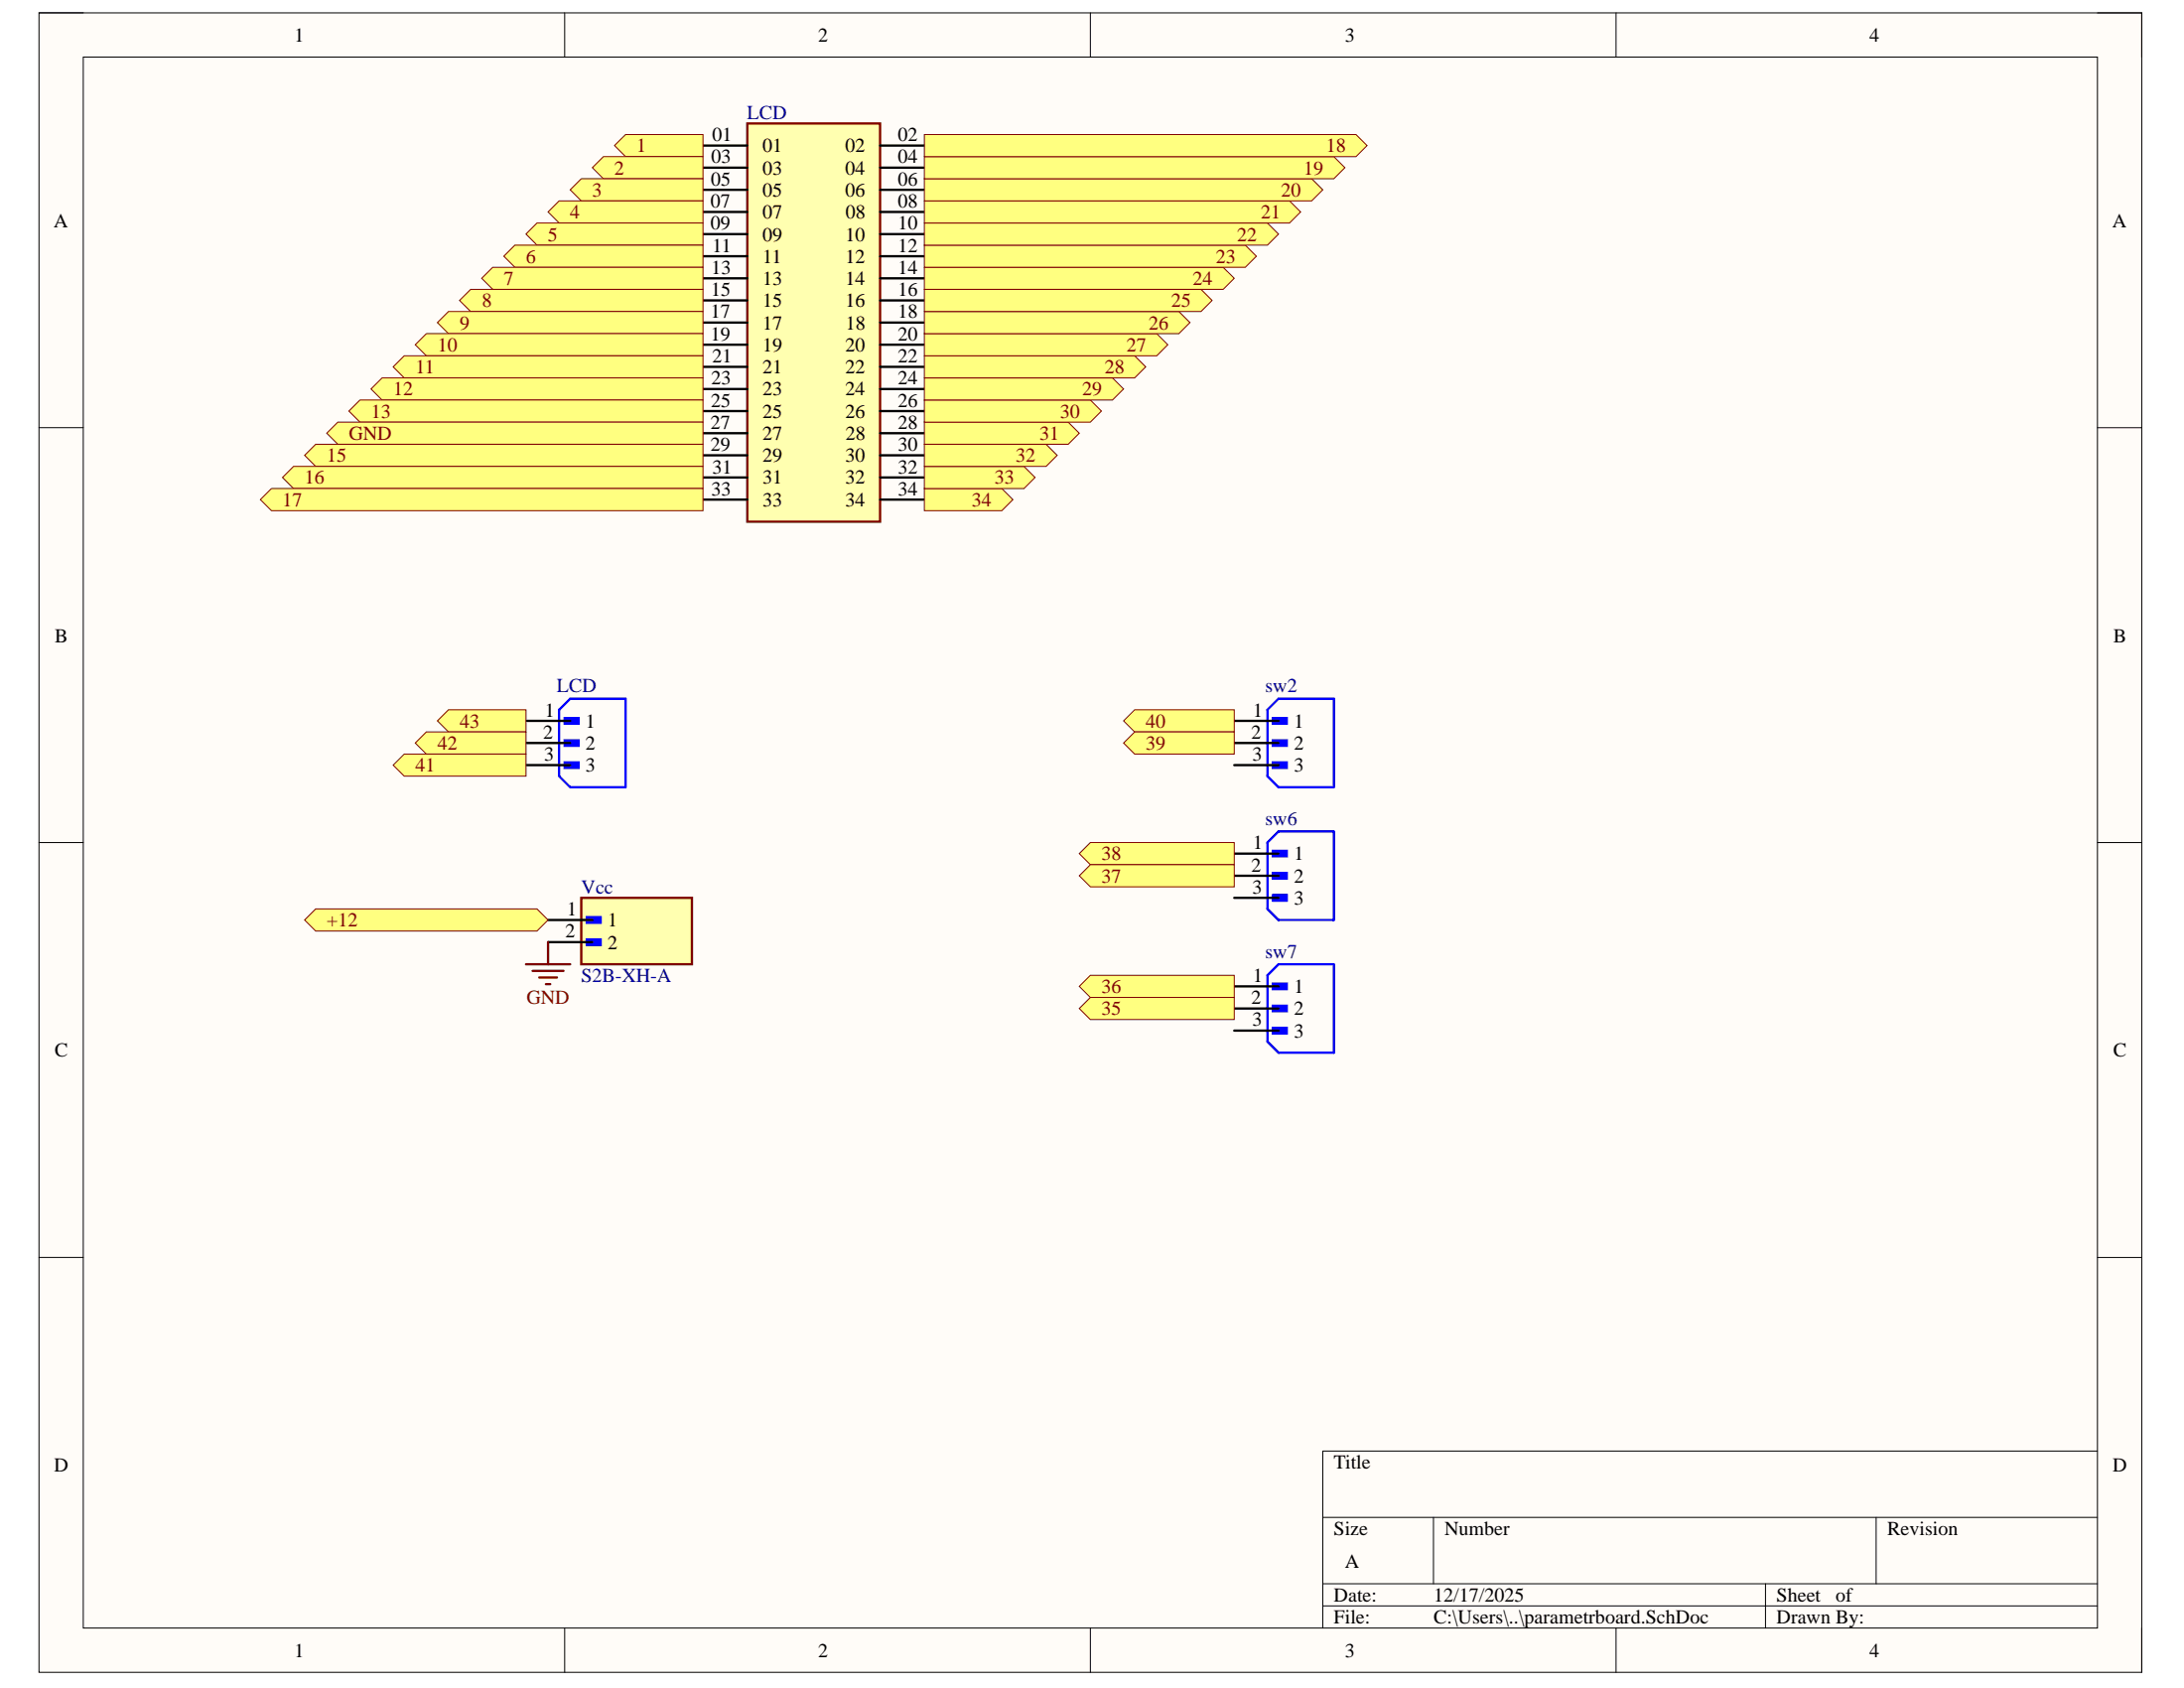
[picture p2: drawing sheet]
<svg xmlns="http://www.w3.org/2000/svg" width="279mm" height="216mm" viewBox="0 0 279 216" stroke-linecap="round" stroke-linejoin="round" font-family="sans-serif">
<path d="M5 1.6h269v212.3h-269z" fill-rule="evenodd" fill="#fffcf8"/>
<path d="M5 1.6h269v212.3h-269z" fill="none" stroke="#000" stroke-width=".13"/>
<path d="M10.7 7.3h257.6v200.9h-257.6z" fill-rule="evenodd" fill="#fffcf8"/>
<g fill="none" stroke="#000" stroke-width=".13">
<path d="M5 1.6h5.7M10.7 7.3h257.6v200.9h-257.6zM72.2 1.6v5.7M139.5 1.6v5.7M206.7 1.6v5.7M268.3 1.6h5.7v5.7M5 54.7h5.7M268.3 54.7h5.7M5 107.8h5.7M268.3 107.8h5.7M5 160.8h5.7M268.3 160.8h5.7"/>
<path d="M169.2 194.1h99.1M183.4 194.1v8.5M240 194.1v8.5M268.3 185.6h-99.1v22.6M72.2 208.2v5.7M139.5 208.2v5.7M169.2 202.6h99.1M169.2 205.4h99.1M206.7 208.2v5.7M225.9 202.6v5.6M274 208.2v5.7"/>
</g>
<path d="M95.6 15.8h17v50.9h-17z" fill-rule="evenodd" fill="#ffffb0"/>
<path d="M95.6 15.8h17v50.9h-17z" fill="none" stroke="#800000" stroke-width=".3"/>
<g fill="none" stroke="#000" stroke-width=".3">
<path d="M89.9 18.6h5.7M112.6 18.6h5.7M89.9 21.4h5.7M89.9 24.3h5.7M89.9 27.1h5.7M89.9 29.9h5.7M89.9 32.8h5.7M89.9 35.6h5.7M89.9 38.4h5.7M112.6 21.4h5.7M112.6 24.3h5.7M112.6 27.1h5.7"/>
<path d="M112.6 29.9h5.7M112.6 32.8h5.7M112.6 35.6h5.7M112.6 38.4h5.7M89.9 41.3h5.7M89.9 44.1h5.7M89.9 46.9h5.7M89.9 49.8h5.7M89.9 52.6h5.7M89.9 55.4h5.7M89.9 58.2h5.7M112.6 41.3h5.7"/>
<path d="M112.6 44.1h5.7M112.6 46.9h5.7M112.6 49.8h5.7M112.6 52.6h5.7M112.6 55.4h5.7M112.6 58.2h5.7M89.9 61.1h5.7M89.9 63.9h5.7M112.6 61.1h5.7M112.6 63.9h5.7"/>
</g>
<path d="M162.9 91.8h1.7v.8h-1.7z" fill-rule="evenodd" fill="#00f"/>
<path d="M162.9 91.8h1.7v.8h-1.7z" fill="none" stroke="#00f" stroke-width=".3"/>
<path d="M162.9 94.7h1.7v.7h-1.7z" fill-rule="evenodd" fill="#00f"/>
<path d="M162.9 94.7h1.7v.7h-1.7z" fill="none" stroke="#00f" stroke-width=".3"/>
<path d="M162.9 97.5h1.7v.7h-1.7z" fill-rule="evenodd" fill="#00f"/>
<path d="M162.1 90.8l1.5-1.4h7v11.3h-7l-1.5-1.4zM162.9 97.5h1.7v.7h-1.7z" fill="none" stroke="#00f" stroke-width=".3"/>
<path d="M157.9 92.2h5.7M157.9 95h5.7M157.9 97.9h5.7" fill="none" stroke="#000" stroke-width=".3"/>
<path d="M162.9 108.8h1.7v.7h-1.7z" fill-rule="evenodd" fill="#00f"/>
<path d="M162.9 108.8h1.7v.7h-1.7z" fill="none" stroke="#00f" stroke-width=".3"/>
<path d="M162.9 111.7h1.7v.7h-1.7z" fill-rule="evenodd" fill="#00f"/>
<path d="M162.9 111.7h1.7v.7h-1.7z" fill="none" stroke="#00f" stroke-width=".3"/>
<path d="M162.9 114.5h1.7v.7h-1.7z" fill-rule="evenodd" fill="#00f"/>
<path d="M162.1 107.8l1.5-1.4h7v11.3h-7l-1.5-1.4zM162.9 114.5h1.7v.7h-1.7z" fill="none" stroke="#00f" stroke-width=".3"/>
<path d="M157.9 109.2h5.7M157.9 112h5.7M157.9 114.8h5.7" fill="none" stroke="#000" stroke-width=".3"/>
<path d="M162.9 125.8h1.7v.7h-1.7z" fill-rule="evenodd" fill="#00f"/>
<path d="M162.9 125.8h1.7v.7h-1.7z" fill="none" stroke="#00f" stroke-width=".3"/>
<path d="M162.9 128.6h1.7v.7h-1.7z" fill-rule="evenodd" fill="#00f"/>
<path d="M162.9 128.6h1.7v.7h-1.7z" fill="none" stroke="#00f" stroke-width=".3"/>
<path d="M162.9 131.5h1.7v.7h-1.7z" fill-rule="evenodd" fill="#00f"/>
<path d="M162.1 124.7l1.5-1.4h7v11.3h-7l-1.5-1.4zM162.9 131.5h1.7v.7h-1.7z" fill="none" stroke="#00f" stroke-width=".3"/>
<path d="M157.9 126.2h5.7M157.9 129h5.7M157.9 131.8h5.7" fill="none" stroke="#000" stroke-width=".3"/>
<path d="M143.7 92.2l1.5-1.4h12.7v2.8h-12.7z" fill-rule="evenodd" fill="#ffff80"/>
<path d="M143.7 92.2l1.5-1.4h12.7v2.8h-12.7z" fill="none" stroke="#800000" stroke-width=".13"/>
<path d="M143.7 95l1.5-1.4h12.7v2.8h-12.7z" fill-rule="evenodd" fill="#ffff80"/>
<path d="M143.7 95l1.5-1.4h12.7v2.8h-12.7z" fill="none" stroke="#800000" stroke-width=".13"/>
<path d="M138.1 109.2l1.4-1.4h18.4v2.8h-18.4z" fill-rule="evenodd" fill="#ffff80"/>
<path d="M138.1 109.2l1.4-1.4h18.4v2.8h-18.4z" fill="none" stroke="#800000" stroke-width=".13"/>
<path d="M138.1 112l1.4-1.4h18.4v2.8h-18.4z" fill-rule="evenodd" fill="#ffff80"/>
<path d="M138.1 112l1.4-1.4h18.4v2.8h-18.4z" fill="none" stroke="#800000" stroke-width=".13"/>
<path d="M138.1 126.2l1.4-1.5h18.4v2.9h-18.4z" fill-rule="evenodd" fill="#ffff80"/>
<path d="M138.1 126.2l1.4-1.5h18.4v2.9h-18.4z" fill="none" stroke="#800000" stroke-width=".13"/>
<path d="M138.1 129l1.4-1.4h18.4v2.8h-18.4z" fill-rule="evenodd" fill="#ffff80"/>
<path d="M138.1 129l1.4-1.4h18.4v2.8h-18.4z" fill="none" stroke="#800000" stroke-width=".13"/>
<path d="M78.6 18.6l1.4-1.4h9.9v2.8h-9.9z" fill-rule="evenodd" fill="#ffff80"/>
<path d="M78.6 18.6l1.4-1.4h9.9v2.8h-9.9z" fill="none" stroke="#800000" stroke-width=".13"/>
<path d="M75.8 21.4l1.4-1.4h12.7v2.9h-12.7z" fill-rule="evenodd" fill="#ffff80"/>
<path d="M75.8 21.4l1.4-1.4h12.7v2.9h-12.7z" fill="none" stroke="#800000" stroke-width=".13"/>
<path d="M72.9 24.3l1.5-1.4h15.5v2.8h-15.5z" fill-rule="evenodd" fill="#ffff80"/>
<path d="M72.9 24.3l1.5-1.4h15.5v2.8h-15.5z" fill="none" stroke="#800000" stroke-width=".13"/>
<path d="M70.1 27.1l1.4-1.4h18.4v2.8h-18.4z" fill-rule="evenodd" fill="#ffff80"/>
<path d="M70.1 27.1l1.4-1.4h18.4v2.8h-18.4z" fill="none" stroke="#800000" stroke-width=".13"/>
<path d="M68.7 28.5h21.2v2.9h-21.2l-1.4-1.5z" fill-rule="evenodd" fill="#ffff80"/>
<path d="M68.7 28.5h21.2v2.9h-21.2l-1.4-1.5z" fill="none" stroke="#800000" stroke-width=".13"/>
<path d="M64.5 32.8l1.4-1.4h24v2.8h-24z" fill-rule="evenodd" fill="#ffff80"/>
<path d="M64.5 32.8l1.4-1.4h24v2.8h-24z" fill="none" stroke="#800000" stroke-width=".13"/>
<path d="M61.6 35.6l1.4-1.4h26.9v2.8h-26.9z" fill-rule="evenodd" fill="#ffff80"/>
<path d="M61.6 35.6l1.4-1.4h26.9v2.8h-26.9z" fill="none" stroke="#800000" stroke-width=".13"/>
<path d="M58.8 38.4l1.4-1.4h29.7v2.8h-29.7z" fill-rule="evenodd" fill="#ffff80"/>
<path d="M58.8 38.4l1.4-1.4h29.7v2.8h-29.7z" fill="none" stroke="#800000" stroke-width=".13"/>
<path d="M56 41.3l1.4-1.5h32.5v2.9h-32.5z" fill-rule="evenodd" fill="#ffff80"/>
<path d="M56 41.3l1.4-1.5h32.5v2.9h-32.5z" fill="none" stroke="#800000" stroke-width=".13"/>
<path d="M53.1 44.1l1.4-1.4h35.4v2.8h-35.4z" fill-rule="evenodd" fill="#ffff80"/>
<path d="M53.1 44.1l1.4-1.4h35.4v2.8h-35.4z" fill="none" stroke="#800000" stroke-width=".13"/>
<path d="M50.3 46.9l1.4-1.4h38.2v2.8h-38.2z" fill-rule="evenodd" fill="#ffff80"/>
<path d="M50.3 46.9l1.4-1.4h38.2v2.8h-38.2z" fill="none" stroke="#800000" stroke-width=".13"/>
<path d="M47.5 49.8l1.4-1.5h41v2.9h-41z" fill-rule="evenodd" fill="#ffff80"/>
<path d="M47.5 49.8l1.4-1.5h41v2.9h-41z" fill="none" stroke="#800000" stroke-width=".13"/>
<path d="M44.6 52.6l1.4-1.4h43.9v2.8h-43.9z" fill-rule="evenodd" fill="#ffff80"/>
<path d="M44.6 52.6l1.4-1.4h43.9v2.8h-43.9z" fill="none" stroke="#800000" stroke-width=".13"/>
<path d="M41.8 55.4l1.4-1.4h46.7v2.8h-46.7z" fill-rule="evenodd" fill="#ffff80"/>
<path d="M41.8 55.4l1.4-1.4h46.7v2.8h-46.7z" fill="none" stroke="#800000" stroke-width=".13"/>
<path d="M39 58.2l1.4-1.4h49.5v2.9h-49.5z" fill-rule="evenodd" fill="#ffff80"/>
<path d="M39 58.2l1.4-1.4h49.5v2.9h-49.5z" fill="none" stroke="#800000" stroke-width=".13"/>
<path d="M37.6 59.7h52.3v2.8h-52.3l-1.5-1.4z" fill-rule="evenodd" fill="#ffff80"/>
<path d="M37.6 59.7h52.3v2.8h-52.3l-1.5-1.4z" fill="none" stroke="#800000" stroke-width=".13"/>
<path d="M33.3 63.9l1.4-1.4h55.2v2.8h-55.2z" fill-rule="evenodd" fill="#ffff80"/>
<path d="M33.3 63.9l1.4-1.4h55.2v2.8h-55.2z" fill="none" stroke="#800000" stroke-width=".13"/>
<path d="M118.3 62.5h9.9l1.4 1.4-1.4 1.4h-9.9z" fill-rule="evenodd" fill="#ffff80"/>
<path d="M118.3 62.5h9.9l1.4 1.4-1.4 1.4h-9.9z" fill="none" stroke="#800000" stroke-width=".13"/>
<path d="M118.3 59.7h12.7l1.4 1.4-1.4 1.4h-12.7z" fill-rule="evenodd" fill="#ffff80"/>
<path d="M118.3 59.7h12.7l1.4 1.4-1.4 1.4h-12.7z" fill="none" stroke="#800000" stroke-width=".13"/>
<path d="M118.3 56.8h15.5l1.4 1.4-1.4 1.5h-15.5z" fill-rule="evenodd" fill="#ffff80"/>
<path d="M118.3 56.8h15.5l1.4 1.4-1.4 1.5h-15.5z" fill="none" stroke="#800000" stroke-width=".13"/>
<path d="M118.3 54h18.4l1.4 1.4-1.4 1.4h-18.4z" fill-rule="evenodd" fill="#ffff80"/>
<path d="M118.3 54h18.4l1.4 1.4-1.4 1.4h-18.4z" fill="none" stroke="#800000" stroke-width=".13"/>
<path d="M118.3 51.2h21.2l1.4 1.4-1.4 1.4h-21.2z" fill-rule="evenodd" fill="#ffff80"/>
<path d="M118.3 51.2h21.2l1.4 1.4-1.4 1.4h-21.2z" fill="none" stroke="#800000" stroke-width=".13"/>
<path d="M118.3 48.3h24l1.4 1.5-1.4 1.4h-24z" fill-rule="evenodd" fill="#ffff80"/>
<path d="M118.3 48.3h24l1.4 1.5-1.4 1.4h-24z" fill="none" stroke="#800000" stroke-width=".13"/>
<path d="M118.3 45.5h26.9l1.4 1.4-1.4 1.4h-26.9z" fill-rule="evenodd" fill="#ffff80"/>
<path d="M118.3 45.5h26.9l1.4 1.4-1.4 1.4h-26.9z" fill="none" stroke="#800000" stroke-width=".13"/>
<path d="M118.3 42.7h29.7l1.4 1.4-1.4 1.4h-29.7z" fill-rule="evenodd" fill="#ffff80"/>
<path d="M118.3 42.7h29.7l1.4 1.4-1.4 1.4h-29.7z" fill="none" stroke="#800000" stroke-width=".13"/>
<path d="M118.3 39.8h32.5l1.4 1.5-1.4 1.4h-32.5z" fill-rule="evenodd" fill="#ffff80"/>
<path d="M118.3 39.8h32.5l1.4 1.5-1.4 1.4h-32.5z" fill="none" stroke="#800000" stroke-width=".13"/>
<path d="M118.3 37h35.3l1.5 1.4-1.5 1.4h-35.3z" fill-rule="evenodd" fill="#ffff80"/>
<path d="M118.3 37h35.3l1.5 1.4-1.5 1.4h-35.3z" fill="none" stroke="#800000" stroke-width=".13"/>
<path d="M118.3 34.2h38.2l1.4 1.4-1.4 1.4h-38.2z" fill-rule="evenodd" fill="#ffff80"/>
<path d="M118.3 34.2h38.2l1.4 1.4-1.4 1.4h-38.2z" fill="none" stroke="#800000" stroke-width=".13"/>
<path d="M118.3 31.4h41l1.4 1.4-1.4 1.4h-41z" fill-rule="evenodd" fill="#ffff80"/>
<path d="M118.3 31.4h41l1.4 1.4-1.4 1.4h-41z" fill="none" stroke="#800000" stroke-width=".13"/>
<path d="M118.3 28.5h43.8l1.5 1.4-1.5 1.5h-43.8z" fill-rule="evenodd" fill="#ffff80"/>
<path d="M118.3 28.5h43.8l1.5 1.4-1.5 1.5h-43.8z" fill="none" stroke="#800000" stroke-width=".13"/>
<path d="M118.3 25.7h46.7l1.4 1.4-1.4 1.4h-46.7z" fill-rule="evenodd" fill="#ffff80"/>
<path d="M118.3 25.7h46.7l1.4 1.4-1.4 1.4h-46.7z" fill="none" stroke="#800000" stroke-width=".13"/>
<path d="M118.3 22.9h49.5l1.4 1.4-1.4 1.4h-49.5z" fill-rule="evenodd" fill="#ffff80"/>
<path d="M118.3 22.9h49.5l1.4 1.4-1.4 1.4h-49.5z" fill="none" stroke="#800000" stroke-width=".13"/>
<path d="M118.3 20h52.3l1.5 1.4-1.5 1.5h-52.3z" fill-rule="evenodd" fill="#ffff80"/>
<path d="M118.3 20h52.3l1.5 1.4-1.5 1.5h-52.3z" fill="none" stroke="#800000" stroke-width=".13"/>
<path d="M118.3 17.2h55.2l1.4 1.4-1.4 1.4h-55.2z" fill-rule="evenodd" fill="#ffff80"/>
<path d="M118.3 17.2h55.2l1.4 1.4-1.4 1.4h-55.2z" fill="none" stroke="#800000" stroke-width=".13"/>
<path d="M72.2 91.8h1.8v.8h-1.8z" fill-rule="evenodd" fill="#00f"/>
<path d="M72.2 91.8h1.8v.8h-1.8z" fill="none" stroke="#00f" stroke-width=".3"/>
<path d="M72.2 94.7h1.8v.7h-1.8z" fill-rule="evenodd" fill="#00f"/>
<path d="M72.2 94.7h1.8v.7h-1.8z" fill="none" stroke="#00f" stroke-width=".3"/>
<path d="M72.2 97.5h1.8v.7h-1.8z" fill-rule="evenodd" fill="#00f"/>
<path d="M71.5 90.8l1.4-1.4h7.1v11.3h-7.1l-1.4-1.4zM72.2 97.5h1.8v.7h-1.8z" fill="none" stroke="#00f" stroke-width=".3"/>
<path d="M67.3 92.2h5.6M67.3 95h5.6M67.3 97.9h5.6" fill="none" stroke="#000" stroke-width=".3"/>
<path d="M56 92.2l1.4-1.4h9.9v2.8h-9.9z" fill-rule="evenodd" fill="#ffff80"/>
<path d="M56 92.2l1.4-1.4h9.9v2.8h-9.9z" fill="none" stroke="#800000" stroke-width=".13"/>
<path d="M53.1 95l1.4-1.4h12.8v2.8h-12.8z" fill-rule="evenodd" fill="#ffff80"/>
<path d="M53.1 95l1.4-1.4h12.8v2.8h-12.8z" fill="none" stroke="#800000" stroke-width=".13"/>
<path d="M50.3 97.9l1.4-1.5h15.6v2.9h-15.6z" fill-rule="evenodd" fill="#ffff80"/>
<path d="M50.3 97.9l1.4-1.5h15.6v2.9h-15.6z" fill="none" stroke="#800000" stroke-width=".13"/>
<path d="M74.4 114.8h14.1v8.5h-14.1z" fill-rule="evenodd" fill="#ffffb0"/>
<path d="M74.4 114.8h14.1v8.5h-14.1z" fill="none" stroke="#800000" stroke-width=".3"/>
<path d="M75.1 117.3h1.7v.7h-1.7z" fill-rule="evenodd" fill="#00f"/>
<path d="M75.1 117.3h1.7v.7h-1.7z" fill="none" stroke="#00f" stroke-width=".3"/>
<path d="M75.1 120.1h1.7v.8h-1.7z" fill-rule="evenodd" fill="#00f"/>
<path d="M75.1 120.1h1.7v.8h-1.7z" fill="none" stroke="#00f" stroke-width=".3"/>
<path d="M70.1 117.7h5.7M70.1 120.5h5.7" fill="none" stroke="#000" stroke-width=".3"/>
<path d="M39 117.7l1.4-1.4h28.3l1.4 1.4-1.4 1.4h-28.3z" fill-rule="evenodd" fill="#ffff80"/>
<path d="M39 117.7l1.4-1.4h28.3l1.4 1.4-1.4 1.4h-28.3z" fill="none" stroke="#800000" stroke-width=".13"/>
<path d="M67.3 123.3h5.6M68.1 124.2h4M69 125h2.3M69.8 125.9h.6M70.1 120.5v2.8" fill="none" stroke="#800000" stroke-width=".3"/>
<g font-size="2.5">
<text x="37.7" y="5.3">1</text>
<text x="104.7" y="5.3">2</text>
<text x="172.1" y="5.3">3</text>
<text x="239.2" y="5.3">4</text>
<text x="90.9" y="23.7">05</text>
<text x="91" y="20.9">03</text>
<text x="91.1" y="18.1">01</text>
<text x="97.6" y="19.5">01</text>
<text x="97.6" y="22.3">03</text>
<text x="108.1" y="19.5">02</text>
<text x="108.1" y="22.3">04</text>
<text x="114.9" y="18.1">02</text>
<text x="114.9" y="20.9">04</text>
<text x="114.9" y="23.7">06</text>
<text x="6.9" y="29">A</text>
<text x="90.9" y="26.5">07</text>
<text x="90.9" y="29.4">09</text>
<text x="97.6" y="25.2">05</text>
<text x="97.6" y="28">07</text>
<text x="108.1" y="25.2">06</text>
<text x="108.2" y="28">08</text>
<text x="114.9" y="26.5">08</text>
<text x="114.9" y="29.4">10</text>
<text x="270.2" y="29">A</text>
<text x="91" y="35">13</text>
<text x="91.1" y="32.2">11</text>
<text x="97.6" y="30.8">09</text>
<text x="97.6" y="33.6">11</text>
<text x="108.1" y="30.8">10</text>
<text x="108.1" y="33.6">12</text>
<text x="114.9" y="32.2">12</text>
<text x="114.9" y="35">14</text>
<text x="90.9" y="40.7">17</text>
<text x="90.9" y="37.9">15</text>
<text x="97.6" y="36.5">13</text>
<text x="97.6" y="39.3">15</text>
<text x="108.1" y="36.5">14</text>
<text x="108.1" y="39.3">16</text>
<text x="114.9" y="37.9">16</text>
<text x="114.9" y="40.7">18</text>
<text x="90.9" y="43.5">19</text>
<text x="91.1" y="46.4">21</text>
<text x="97.6" y="42.1">17</text>
<text x="97.6" y="45">19</text>
<text x="97.6" y="47.8">21</text>
<text x="108.1" y="45">20</text>
<text x="108.1" y="47.8">22</text>
<text x="108.2" y="42.1">18</text>
<text x="114.9" y="43.5">20</text>
<text x="114.9" y="46.4">22</text>
<text x="90.9" y="52">25</text>
<text x="91" y="49.2">23</text>
<text x="97.6" y="50.6">23</text>
<text x="97.6" y="53.4">25</text>
<text x="108.1" y="50.6">24</text>
<text x="108.1" y="53.4">26</text>
<text x="114.9" y="49.2">24</text>
<text x="114.9" y="52">26</text>
<text x="90.9" y="54.9">27</text>
<text x="90.9" y="57.7">29</text>
<text x="97.6" y="56.2">27</text>
<text x="97.6" y="59.1">29</text>
<text x="108.1" y="59.1">30</text>
<text x="108.2" y="56.2">28</text>
<text x="114.9" y="54.9">28</text>
<text x="114.9" y="57.7">30</text>
<text x="91" y="63.3">33</text>
<text x="91.1" y="60.5">31</text>
<text x="97.6" y="61.9">31</text>
<text x="97.6" y="64.7">33</text>
<text x="108.1" y="61.9">32</text>
<text x="108.1" y="64.7">34</text>
<text x="114.9" y="60.5">32</text>
<text x="114.9" y="63.3">34</text>
<text x="7" y="82.1">B</text>
<text x="270.4" y="82.1">B</text>
<text x="69.5" y="94.5">2</text>
<text x="69.7" y="91.7">1</text>
<text x="74.9" y="93.1">1</text>
<text x="74.9" y="95.9">2</text>
<text x="160.1" y="94.5">2</text>
<text x="160.3" y="91.7">1</text>
<text x="165.6" y="93.1">1</text>
<text x="165.6" y="95.9">2</text>
<text x="69.6" y="97.3">3</text>
<text x="74.9" y="98.7">3</text>
<text x="160.2" y="97.3">3</text>
<text x="165.6" y="98.7">3</text>
<text x="160.1" y="111.5">2</text>
<text x="160.3" y="108.6">1</text>
<text x="165.6" y="110">1</text>
<text x="165.6" y="112.9">2</text>
<text x="72.3" y="119.9">2</text>
<text x="72.5" y="117.1">1</text>
<text x="77.7" y="118.5">1</text>
<text x="160.2" y="114.3">3</text>
<text x="165.6" y="115.7">3</text>
<text x="77.7" y="121.4">2</text>
<text x="160.3" y="125.6">1</text>
<text x="160.1" y="128.4">2</text>
<text x="160.2" y="131.2">3</text>
<text x="165.6" y="127">1</text>
<text x="165.6" y="129.9">2</text>
<text x="7" y="135.1">C</text>
<text x="165.6" y="132.7">3</text>
<text x="270.4" y="135.1">C</text>
<text x="6.9" y="188.2">D</text>
<text x="170.6" y="187.9">Title</text>
<text x="270.3" y="188.2">D</text>
<text x="170.6" y="196.4">Size</text>
<text x="184.8" y="196.4">Number</text>
<text x="241.4" y="196.4">Revision</text>
<text x="172.1" y="200.6">A</text>
<text x="170.6" y="204.9">Date:</text>
<text x="170.6" y="207.7">File:</text>
<text x="183.4" y="204.9">12/17/2025</text>
<text x="183.4" y="207.7">C:\Users\..\parametrboard.SchDoc</text>
<text x="227.3" y="204.9">Sheet</text>
<text x="227.3" y="207.7">Drawn By:</text>
<text x="234.9" y="204.9">of</text>
<text x="37.7" y="211.9">1</text>
<text x="104.7" y="211.9">2</text>
<text x="172.1" y="211.9">3</text>
<text x="239.2" y="211.9">4</text>
</g>
<g font-size="2.5" fill="#000080">
<text x="95.6" y="15.2">LCD</text>
<text x="71.2" y="88.5">LCD</text>
<text x="161.9" y="88.5">sw2</text>
<text x="161.9" y="105.5">sw6</text>
<text x="74.4" y="114.3">Vcc</text>
<text x="74.4" y="125.6">S2B-XH-A</text>
<text x="161.9" y="122.5">sw7</text>
</g>
<g font-size="2.5" fill="#800000">
<text x="78.6" y="22.3">2</text>
<text x="81.4" y="19.5">1</text>
<text x="166.8" y="22.3">19</text>
<text x="169.7" y="19.5">18</text>
<text x="72.9" y="28">4</text>
<text x="75.8" y="25.2">3</text>
<text x="161.3" y="28">21</text>
<text x="163.9" y="25.2">20</text>
<text x="67.3" y="33.6">6</text>
<text x="70.1" y="30.8">5</text>
<text x="155.5" y="33.6">23</text>
<text x="158.3" y="30.8">22</text>
<text x="61.6" y="39.3">8</text>
<text x="64.5" y="36.5">7</text>
<text x="149.8" y="39.3">25</text>
<text x="152.6" y="36.5">24</text>
<text x="53.1" y="47.8">11</text>
<text x="56" y="45">10</text>
<text x="58.8" y="42.1">9</text>
<text x="141.3" y="47.8">28</text>
<text x="144.1" y="45">27</text>
<text x="147" y="42.1">26</text>
<text x="47.5" y="53.4">13</text>
<text x="50.3" y="50.6">12</text>
<text x="135.6" y="53.4">30</text>
<text x="138.5" y="50.6">29</text>
<text x="41.8" y="59.1">15</text>
<text x="44.6" y="56.2">GND</text>
<text x="130" y="59.1">32</text>
<text x="133" y="56.2">31</text>
<text x="36.1" y="64.7">17</text>
<text x="39" y="61.9">16</text>
<text x="124.3" y="64.7">34</text>
<text x="127.3" y="61.9">33</text>
<text x="56" y="95.9">42</text>
<text x="58.8" y="93.1">43</text>
<text x="146.6" y="93.1">40</text>
<text x="146.6" y="95.9">39</text>
<text x="53.1" y="98.7">41</text>
<text x="140.9" y="110">38</text>
<text x="140.9" y="112.9">37</text>
<text x="41.8" y="118.5">+12</text>
<text x="67.4" y="128.4">GND</text>
<text x="140.9" y="127">36</text>
<text x="140.9" y="129.9">35</text>
</g>
</svg>
